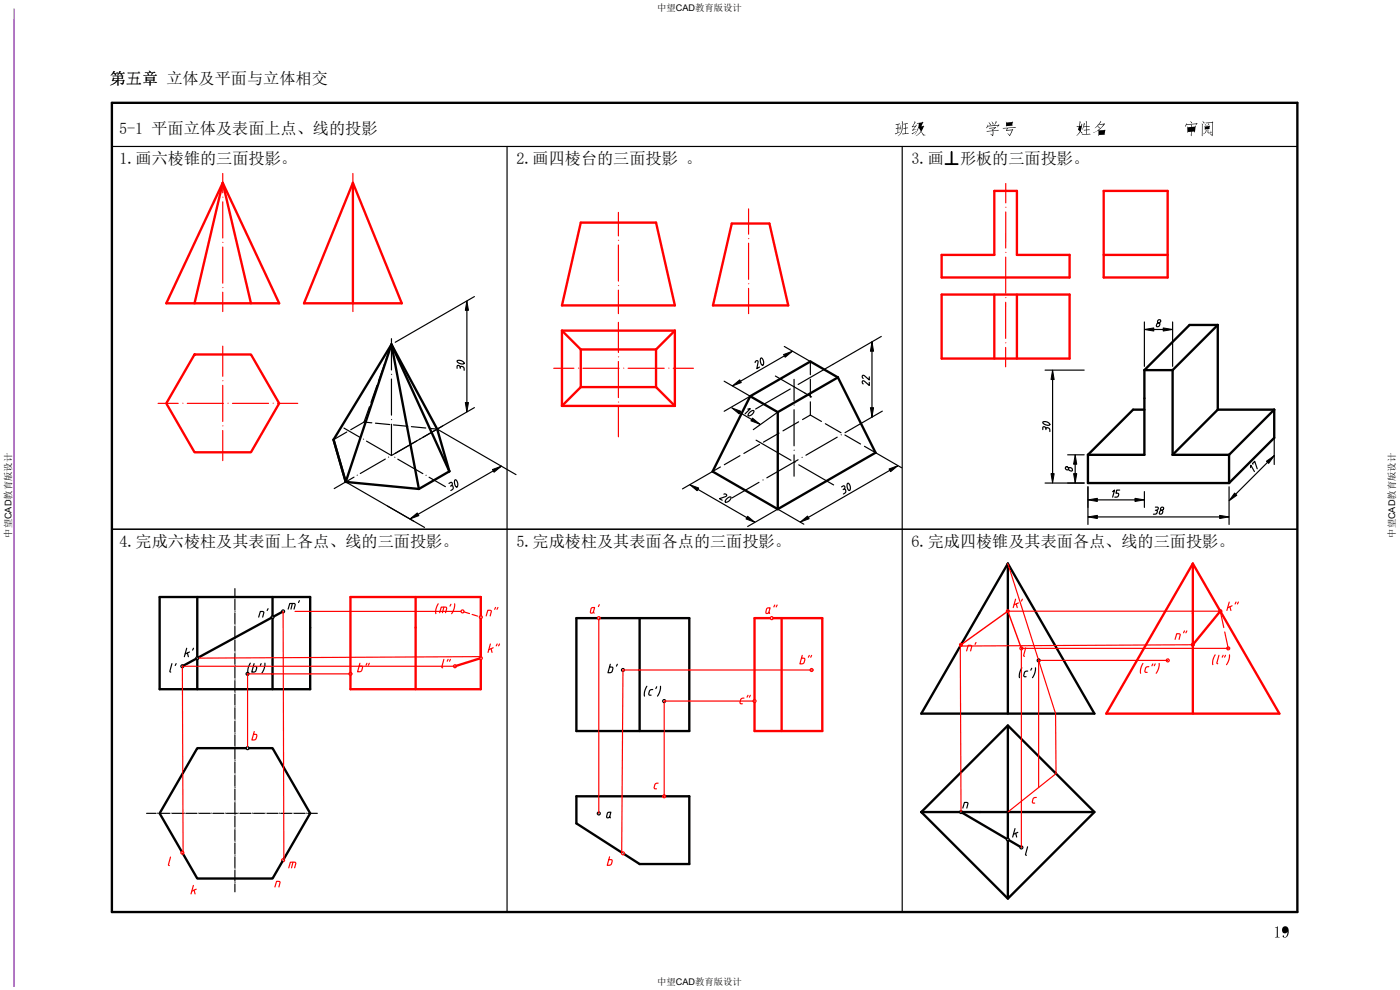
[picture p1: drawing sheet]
<svg xmlns="http://www.w3.org/2000/svg" width="297mm" height="210mm" viewBox="0 0 297 210" stroke-linecap="round" stroke-linejoin="round" font-family="sans-serif">
<g fill="none" stroke="#000" stroke-width=".25">
<path d="M23.7 31.1h251.5M107.6 31.1v162.4M191.4 31.1v162.4M23.7 112.3h251.5M53.1 140.7l-.5 1.2v.9M53.9 140.8l-.5 1.8 .7-.1 .2-.2 .1-.9h-.6M55.4 140.8l-.2 .4M56.2 140.7l-.1 .9-.5 1.2M129.5 140.9l-.5 1.8 .6-.1 .3-.2 .1-.8-.7-.1M131 140.9l-.2 .4M137.2 145.6l-.5 1.2v.9M138.5 146.3h-.5l-.2 .3-.2 .7 .2 .2h.3"/>
<path d="M139.3 145.7l-.2 .4M140.1 145.6l-.1 .9-.5 1.2M216.8 141.7l-.5 1.2v.9M218 142.4h-.4l-.3 .3-.1 .7 .1 .2h.4M218.9 141.8l-.2 .4M219.7 141.7l-.1 .9-.6 1.2"/>
<circle cx="41.9" cy="139.6" r=".32"/>
<circle cx="57.8" cy="130.9" r=".32"/>
<circle cx="60.1" cy="129.7" r=".32"/>
<circle cx="52.5" cy="158.7" r=".32"/>
<circle cx="52.5" cy="142.9" r=".32"/>
<circle cx="132.2" cy="142.1" r=".32"/>
<circle cx="140.9" cy="148.7" r=".32"/>
<circle cx="220.3" cy="140.1" r=".32"/>
<circle cx="127" cy="172.6" r=".32"/>
<circle cx="203.9" cy="172.3" r=".32"/>
<circle cx="213.8" cy="178.1" r=".32"/>
<circle cx="216.7" cy="179.8" r=".32"/>
</g>
<!-- layer: 0 -->
<g fill="none" stroke="#000" stroke-width=".5">
<path d="M23.7 21.8h251.5v171.7h-251.5zM83 73.1l9.7 17.9 2.6 9M83 73.1l5.9 30.6M83 73.1l12.3 26.9M83 73.1l-9.7 29.1M83 73.1l-12.2 20.2 2.5 8.9M242.8 78.5v18h-12M242.8 78.5h6M248.8 78.5v18M258.3 68.9l-9.5 9.6M258.3 68.9h-5.9l-9.6 9.6M258.3 68.9v18"/>
<path d="M95.3 100l-6.4 3.7M159.2 84l5.8 3.4M159.2 84l-8 16 13.8 8M165 87.4v20.6M177.8 80.1l7.9 15.9-20.7 12M177.8 80.1l-12.8 7.3M177.8 80.1l-5.9-3.4-12.7 7.3M230.8 96.5v6h29.9M242.8 86.9h-2.4l-9.6 9.6M248.8 96.5h11.9M258.3 86.9l-9.5 9.6M258.3 86.9h12"/>
<path d="M260.7 96.5v6M270.3 86.9l-9.6 9.6M270.3 86.9v6l-9.6 9.6M73.3 102.2l15.6 1.5M213.8 119.5v31.9M213.8 119.5l18.4 31.9h-36.8zM33.9 126.6h31.9v19.6h-31.9zM41.6 139.8l-2.6 1.4M41.9 126.6v12.7M41.9 139.9v6.3M57.5 131.1l-15.4 8.3M57.8 126.6v4"/>
<path d="M57.8 131.2v15M59.8 129.8l-1.7 1M126.7 131.1h-4.4v24h23.9v-24h-18.9M135.7 131.1v24M52.2 158.7h-10.3l-8 13.8 4.6 8.1M52.8 158.7h5l8 13.8-5.6 9.7M213.8 153.9v23.9M140.6 168.9h-18.3v5.8l9.6 6.1M141.2 168.9h5v14.4h-10.5l-3.3-2.1M195.4 172.3l18.4-18.4 18.4 18.4-18.4 18.3zM195.4 172.3h8.2M204.2 172.4l9.3 5.5"/>
<path d="M204.2 172.3h28M213.8 178.4v12.2M214.1 178.2l2.3 1.4M38.8 181.1l3.1 5.3h15.9l2.1-3.7"/>
</g>
<g fill="none" stroke="#000" stroke-width=".25">
<path d="M97 76.5a.98 .98 0 0 1 1.4 .6 1.19 1.19 0 0 1-1.4-.5zM97.6 78.1l.1-.3h.5l.2 .2 .1 .6M97.6 77.9a.36 .36 0 0 0-.2-.4 .36 .36 0 0 0-.4 .2v.4M99 65.8v19.6M100.6 62.9l-16.8 9.7M160.2 76.9l.2-.3 .4-.1-.2 1.7 .5-.3M161.4 76a.92 .92 0 0 1 .3 1.5 1.28 1.28 0 0 1-.3-1.5zM164.5 79.8l6.2 3.6M166.4 73.5l5.5 3.2M166.4 75.5l-9.3 5.4M184.4 79.9v.7l-1.3-1-.2 .3 .2 .4M185 72.5v16l2.2-1.3"/>
<path d="M187 71.4l-10.3 5.9M221.7 78.5h8.3M242.8 68.3v9.4M244.8 69.9h2M245.7 67.9l-.1 .4 .3 .2a.47 .47 0 0 1 0 .6 .47 .47 0 0 1-.5 .1 .66 .66 0 0 1 .7-.8 .31 .31 0 0 0 .1-.5 .31 .31 0 0 0-.5 0zM248.8 68.3v9.4M73 90.8l3.4 2M81.7 97.4l-5.3 3M84.4 97.4l5.3 3.1M92.7 91l16.8 9.7M100.6 86.5l-17.5 10.1-5.3-3M106.4 98.9l-18.8 10.8"/>
<path d="M152.8 99.1l-8 4.6M153.6 80.9l5.6 3.2-5.6 3.1M156.5 87.3l4.7 2.7M157 96.7l-3.3 1.9M158.6 86.8l.6-.1-1.1 1.1M159.1 87.4l.8-.3a.92 .92 0 0 1-1.2 1zM161.1 94.3l-3.3 1.9M165 87.4l-5.2 3.7M165.3 91.9l-3.3 1.9M169.4 89.5l-3.3 1.9M170.3 89l1.6-1 2.4 1.4M175.1 89.9l3.3 1.9"/>
<path d="M179.2 92.3l3.4 1.9M183.4 94.7l7.9 4.5M184.4 81.1v.7l-1.3-1-.2 .3 .2 .3M221.2 89.6a1 1 0 0 1 1.5 .5 1.19 1.19 0 0 1-1.5-.5zM221.9 91.1l.1-.3h.5l.2 .2v.5M221.9 90.9a.36 .36 0 0 0-.2-.4 .36 .36 0 0 0-.5 .2v.4M223.3 80.5v20M226.1 99.1a.38 .38 0 0 0 .2 .6 .38 .38 0 0 0 .5-.5 .49 .49 0 0 1 .5 .1 .49 .49 0 0 1 .1 .6 .66 .66 0 0 1-.8-.7l-.3-.2zM226.5 96.5h3.5M228.1 98.5v2M265.3 99.2l.1-.5 .7 1.3M265.8 98.5l-.1-.2 .5-.4 .5 1.5"/>
<path d="M270.3 96.7l-8.2 8.1M270.3 92.9v5.6M73.3 102.2l16.8 9.7M75.1 101.2l-4.2 2.4M91 101.2l3.5 2M95.2 102.5l.4-.2a.36 .36 0 0 1 .4 .3 .36 .36 0 0 1-.2 .4M95.6 103.1l.3-.1 .3 .5-.1 .2-.5 .3M96.5 101.8a.92 .92 0 0 1 .3 1.5 1.28 1.28 0 0 1-.3-1.5zM148.1 103.8l10.3 6M153.6 104.8h.4l.2 .3-1.6 .7 .6 .3M154.2 105.7l.8-.3a.92 .92 0 0 1-1.2 1zM170.5 111.2l-5.5-3.2-6.4 3.7"/>
<path d="M178.5 103.3l.4-.2a.36 .36 0 0 1 .4 .3 .36 .36 0 0 1-.3 .4M178.9 103.9l.3-.2 .2 .5v.3l-.5 .3M179.8 102.5a.92 .92 0 0 1 .3 1.5 1.28 1.28 0 0 1-.3-1.5zM221.7 102.5h8.3M230.8 103.3v4.3M232.8 106h8M236 104.3l.5-.3-.5 1.5M237.5 104h-.6l-.2 .6h.5l.1 .4-.3 .4-.5 .1M242.8 104.3v3.3M245.1 108.2l.4 .1-.1 .5-.2 .2-.5 .1M245.1 107.6h.5a.36 .36 0 0 1 .1 .4 .36 .36 0 0 1-.4 .2M246.4 107.7l-.2 .4 .4 .2a.47 .47 0 0 1 0 .6 .47 .47 0 0 1-.6 .1 .66 .66 0 0 1 .7-.8 .31 .31 0 0 0 .1-.5 .31 .31 0 0 0-.4 0z"/>
</g>
<g fill="none" stroke="#000" stroke-width=".25">
<path d="M81.6 77.2l-1.3 3.6M83 73.1l-1.1 3.2M171.9 76.7v2.8M176.7 77.3l-7.4 4.3M73.6 91.6l-2.8 1.7M77.2 89.5l-2.8 1.7M77.2 89.5l1.7 .2M78.4 86.3l-1.2 3.2M79.6 89.8l3.1 .3M80 81.8l-1.3 3.6M83.5 90.1l3 .3M87.3 90.5l3 .3"/>
<path d="M91.1 90.9l1.6 .1M167.7 82.5l-7.4 4.3M168.5 80.5v4.5M168.5 86.9v7.7M168.5 96.5v4.5M171.9 80.4v3.9M171.9 85.2v2.8"/>
</g>
<path d="M168.5 86h.1M168.5 95.5h.1M168.5 82h.1" fill="none" stroke="#000" stroke-width=".21"/>
<path d="M3 1.9v207.3" fill="none" stroke="#a15cb8" stroke-width=".25"/>
<g fill="none" stroke="#000" stroke-width=".21">
<path d="M99 63.8l.4 2h-.7zM166.2 75.2l1.9-.7-1.5 1.3zM185 72.5l.3 2h-.6zM223.3 78.5l.3 2h-.6zM242.8 69.9l2-.3v.6zM246.8 69.6l2 .3-2 .3zM77.1 93.2h.1M82.4 97h.1M83.7 97h.1M89 93.2h.1M98.7 85.4h.7l-.4 2zM104.5 99.6l1.9-.7-1.6 1.3z"/>
<path d="M155.2 86.5l1.9 .7-.3 .6zM155.4 81.9l1.5-1.3 .4 .6zM159.6 88.7l1.6 1.3-1.9-.7zM184.7 86.5h.6l-.3 2zM188.6 99.5l1.9-.7-1.6 1.3zM228.1 96.5l.3 2h-.6zM268.7 97.8l1.6-1.1-1.2 1.6zM75.8 100.8h.1M87 110.1l1.5-1.3 .4 .6zM90.4 100.9h.1M146.3 102.8l1.9 .7-.3 .6zM158.6 109.5l1.6 1.3-1.9-.7z"/>
<path d="M169.8 110.7l1.5-1.2 .4 .5zM223 100.5h.6l-.3 2zM227.8 100.5h.6l-.3 2zM230.8 109.7l2-.4v.7zM230.8 106l2-.3v.7zM240.8 105.7l2 .3-2 .4zM258.7 109.3l2 .4-2 .3zM261.9 104.6l.5 .5-1.7 1.1z"/>
</g>
<g fill="#000">
<path d="M99 63.8l.4 2h-.7zM166.2 75.2l1.9-.7-1.5 1.3zM185 72.5l.3 2h-.6zM242.8 69.9l2-.3v.6zM246.8 69.6l2 .3-2 .3zM98.7 85.4h.7l-.4 2zM104.5 99.6l1.9-.7-1.6 1.3zM155.4 81.9l1.5-1.3 .4 .6zM155.2 86.5l1.9 .7-.3 .6zM159.6 88.7l1.6 1.3-1.9-.7zM184.7 86.5h.6l-.3 2zM188.6 99.5l1.9-.7-1.6 1.3z"/>
<path d="M223.3 78.5l.3 2h-.6zM228.1 96.5l.3 2h-.6zM268.7 97.8l1.6-1.1-1.2 1.6zM87 110.1l1.5-1.3 .4 .6zM146.3 102.8l1.9 .7-.3 .6zM158.6 109.5l1.6 1.3-1.9-.7zM169.8 110.7l1.5-1.2 .4 .5zM223 100.5h.6l-.3 2zM227.8 100.5h.6l-.3 2zM230.8 109.7l2-.4v.7zM230.8 106l2-.3v.7zM240.8 105.7l2 .3-2 .4z"/>
<path d="M258.7 109.3l2 .4-2 .3zM261.9 104.6l.5 .5-1.7 1.1z"/>
</g>
<g fill="none" stroke="#000" stroke-width=".25">
<path d="M83 71.8v6.7M83 80.4v7.7M83 90v6.6M160.4 93.4l7.4 4.2M169.3 97.5l-6.6 3.9M169.5 98.6l7.3 4.3M170.7 83.4l1.5 .8M177.6 92.7l-6.6 3.9M185 88.5l-5.7 3.3M188.8 99.8l-17.3 9.9M161 102.3l-5.7 3.3M230.8 103.3v7.9"/>
<path d="M232.8 109.7h25.9M260.7 103.3v7.9M49.8 124.9v1.7M49.8 127.1v2.3M49.8 130v2.3M49.8 132.9v2.3M49.8 135.7v2.3M49.8 138.6v2.3M49.8 141.5v2.3M49.8 144.4v2.3M49.8 147.2v2.3M49.8 150.1v2.3"/>
<path d="M49.8 153v2.3M49.8 155.9v2.3M49.8 158.7v2.3M31.1 172.5h2M33.7 172.5h2.3M36.6 172.5h2.3M39.4 172.5h2.3M42.3 172.5h2.3M45.2 172.5h2.3M48.1 172.5h2.3M49.8 161.6v2.3M49.8 164.5v2.3"/>
<path d="M49.8 167.4v2.3M49.8 170.2v2.3M49.8 173.1v2.3M49.8 176v2.3M49.8 178.9v2.3M50.9 172.5h2.3M53.8 172.5h2.3M56.7 172.5h2.3M59.6 172.5h2.3M62.4 172.5h2.3M65.3 172.5h2M49.8 181.7v2.3"/>
<path d="M49.8 184.6v2.3M49.8 187.5v1.7"/>
</g>
<g fill="none" stroke="#000" stroke-width=".21">
<path d="M83 79.4h.1M83 89h.1M168.6 98.1h.1M170.1 97h.1M178.4 92.3h.1M161.8 101.8h.1M49.8 138.3h.1M49.8 135.5h.1M49.8 132.6h.1M49.8 129.7h.1M49.8 126.8h.1M49.8 158.5h.1"/>
<path d="M49.8 155.6h.1M49.8 152.7h.1M49.8 149.8h.1M49.8 147h.1M49.8 144.1h.1M49.8 141.2h.1M33.4 172.5h.1M36.3 172.5h.1M39.1 172.5h.1M42 172.5h.1M44.9 172.5h.1M47.8 172.5h.1"/>
<path d="M49.8 178.6h.1M49.8 175.7h.1M49.8 172.8h.1M49.8 170h.1M49.8 167.1h.1M49.8 164.2h.1M49.8 161.3h.1M50.6 172.5h.1M53.5 172.5h.1M56.4 172.5h.1M59.3 172.5h.1M62.1 172.5h.1"/>
<path d="M65 172.5h.1M49.8 187.2h.1M49.8 184.3h.1M49.8 181.4h.1"/>
</g>
<!-- layer: 0 -->
<path d="M200.6 34.8h2.6M201.9 32.2v2.6" fill="none" stroke="#000" stroke-width=".4"/>
<g fill="#000">
<path d="M189.9 26.4l1-.2 .1 .1-.4 .1v.7l.2-.1 .1 .2h-.3l-.1 .9 .5-.1-1 .5-.2-.2 .6-.2v-.8h-.3l-.1-.1 .4-.1v-.7l-.3 .1z" fill-rule="evenodd"/>
<path d="M191.1 26.5l.1 .4-.3 .6-.1-.2z" fill-rule="evenodd"/>
<path d="M191.3 25.7l.3 .2-.1 .7a2.44 2.44 0 0 1-1 2.3 3.2 3.2 0 0 0 .8-3.2z" fill-rule="evenodd"/>
<path d="M191.6 26.3l.9-.2 .1 .1-.5 .1v.8l.4-.1 .2 .2-.6 .1v1l.6-.1 .1 .1-1.3 .2-.2-.2h.7v-1l-.4-.1 .4-.1v-.7z" fill-rule="evenodd"/>
<path d="M193.4 28.3l1-.4-.8 .6z" fill-rule="evenodd"/>
<path d="M194 25.7l.2 .3-.5 .8 .5-.1 .1-.3 .2 .3-.8 .8 .8-.1-.9 .3-.1-.2 .6-.7-.6 .2-.1-.2 .4-.4z" fill-rule="evenodd"/>
<path d="M194.5 26.1l1.1-.1 .1-.2 .2 .2-.4 .8 .4-.2 .2 .2-.6 1.1 .5 .7 .3 .1h-.5l-.4-.8-.7 .8-.4 .1a1.29 1.29 0 0 0 1-1.1l-.4-.6a2.22 2.22 0 0 1-.9 1.4l.4-.5 .5-1.1v-.7l-.3 .1z" fill-rule="evenodd"/>
<path d="M195 26.2l.6-.1-.4 .7 .2 .2 .4-.1-.4 .8-.4-.7-.1 .1 .2-.8z" fill-rule="evenodd"/>
<path d="M209.5 26.4v.3l1.4-.1 .4-.9 .2 .2-.5 .7 .8-.1 .1-.1 .1 .1-.4 .5 .1-.4-2.2 .2-.2 .4-.1-.2z" fill-rule="evenodd"/>
<path d="M209.7 25.9l.5 .5-.1 .2z" fill-rule="evenodd"/>
<path d="M210.4 25.8l.4 .4-.2 .3z" fill-rule="evenodd"/>
<path d="M209.8 27.1l1.4-.2 .1 .2-.6 .6 1.1-.2 .1 .2-1.2 .1-.1 1.1-.5-.5 .4 .2 .1-.8-1.2 .1-.2-.1 1.3-.1-.1-.3 .2 .1 .4-.3-1.1 .1z" fill-rule="evenodd"/>
<path d="M213.4 25.8l.1 .2 1.2-.1 .1-.1 .1 .1-.2 .6 .2 .2-1.3 .1-.2-.2z" fill-rule="evenodd"/>
<path d="M213.6 26.1l1.1-.1-.1 .5-1 .1z" fill-rule="evenodd"/>
<path d="M212.7 27.1l2.7-.2 .2 .2-1.8 .1-.2 .4 1.2-.2 .2 .1-.8 1.4-.5-.6 .5 .3 .5-1-1.2 .2-.1-.2 .2-.4a.79 .79 0 0 1-.9-.1z" fill-rule="evenodd"/>
<path d="M229.1 25.7l.2 .2-.3 .8h.4v-.5l.2 .2-.4 1.4 .4 .4v.2l-.4-.4-.6 .7-.2 .1a1.12 1.12 0 0 0 .6-1l-.3-.3 .2-.6-.4 .1-.1-.2 .5-.1z" fill-rule="evenodd"/>
<path d="M229 26.8h.4l-.3 .9-.3-.2z" fill-rule="evenodd"/>
<path d="M229.9 26.1l.3 .2-.3 .5h.5v-1.2l.2 .3-.1 .9 .6-.1 .1 .2h-.7v.6l.6-.1 .1 .2h-.7v.8h.7l.2 .1-.9 .1a.89 .89 0 0 1-1-.1l.9-.1v-.8l-.4 .1-.1-.2h.5v-.6h-.5l-.4 .6z" fill-rule="evenodd"/>
<path d="M233.4 25.7l.2 .2-.4 .5 1.1-.3 .1 .2-1.3 1.3 1.3-.1 .1 .1-.2 .9 .2 .1h-1.3l-.1 .3-.1-.3v-.9l-1.1 .5a4.8 4.8 0 0 0 2.2-1.8l-.8 .1-.1-.1-.3 .3 .4 .3-.1 .3-.4-.5-.5 .4z" fill-rule="evenodd"/>
<path d="M233.2 27.8l1.1-.1-.1 .8h-1z" fill-rule="evenodd"/>
<path d="M252 27.1h.7v.3h-.6l.2 .2 .4-.1v.3l-.7 .1z" fill-rule="evenodd"/>
<path d="M252.5 25.7l.4 .3-.1 .2z" fill-rule="evenodd"/>
<path d="M251.6 26.1l.1 .3 2.1-.2 .1-.1 .2 .1-.5 .4 .2-.3-1.1 .1 .2 .2-.1 .3 .8-.2 .1 .2-.3 1.2-.1-.2h-.5l-.1 1-.1-.3 .1-.6h-.7v.2l-.1-.2-.1-1.2 .2 .2 .7-.1-.1-.5-.9 .1-.2 .4-.1-.2z" fill-rule="evenodd"/>
<path d="M252.8 27.1l.7-.1-.1 .9-.2-.2-.4 .1v-.3l.5-.1h-.5z" fill-rule="evenodd"/>
<path d="M254.9 26.2l.3 .2-.1 2.5-.2-.3z" fill-rule="evenodd"/>
<path d="M255.1 25.7l.4 .3-.1 .2z" fill-rule="evenodd"/>
<path d="M255.7 27l.8-.1-.1 .4h-.7z" fill-rule="evenodd"/>
<path d="M255.5 26.7l.1 .1 1-.2 .1 .2v.6l-1 .1z" fill-rule="evenodd"/>
<path d="M255.6 26.3l.3 .3-.1 .1z" fill-rule="evenodd"/>
<path d="M255.8 27.5l.2 .2a.93 .93 0 0 1-.8 .8v-.1a.74 .74 0 0 0 .6-.8z" fill-rule="evenodd"/>
<path d="M256.4 26.1l.2 .3-.4 .3z" fill-rule="evenodd"/>
<path d="M256.2 27.5l.2 .1v.5h.5v-.4l.2 .5-.8 .1z" fill-rule="evenodd"/>
<path d="M255.7 26l1.4-.1 .1-.1 .2 .1-.2 3-.5-.5 .4 .2 .1-2.6-1.3 .2z" fill-rule="evenodd"/>
<path d="M270.5 196.7l.6-.2v2.1l.4 .3h-1l.4-.3v-1.7z" fill-rule="evenodd"/>
<path d="M272.4 196.7a.62 .62 0 0 1 .8 .4 .62 .62 0 0 1-.5 .8 .66 .66 0 0 1-.6-.5 .66 .66 0 0 1 .3-.7z" fill-rule="evenodd"/>
<path d="M272.2 196.6a.79 .79 0 0 1 1 .1 .79 .79 0 0 1 .2 .9 .93 .93 0 0 1-.2 1 .93 .93 0 0 1-1 .2l-.1-.1a.19 .19 0 0 1 .3-.2 .19 .19 0 0 1 0 .3l.5-.1 .2-1.1a.63 .63 0 0 1-.8 .3 .63 .63 0 0 1-.3-.8z" fill-rule="evenodd"/>
</g>
<g fill="none" stroke="#f00" stroke-width=".5">
<path d="M47.3 38.8l11.9 25.5h-23.9zM47.3 38.8l-6 25.5M47.3 38.8l5.9 25.5M74.9 38.8l10.3 25.5h-20.7zM74.9 38.8v25.5M123.2 47.2h16l4 17.6h-24zM155.2 47.4h8l4 17.4h-15.9zM210.9 40.5h4.8v13.6h11.2v4.8h-27.1v-4.8h11.1zM234.1 54.1h13.6M234.1 40.5h13.6v18.4h-13.6zM41.3 75.2h11.9l6 10.4-6 10.3h-11.9l-6-10.3zM119.2 70.1v16"/>
<path d="M119.2 70.1h24M119.2 70.1l4 4M123.2 74.1h16M123.2 74.1v8M139.2 74.1v8M143.2 70.1v16M143.2 70.1l-4 4M199.8 62.5h27.1v13.6h-27.1zM210.9 62.5v13.6M215.7 62.5v13.6M119.2 86.1h24M123.2 82.1l-4 4"/>
<path d="M123.2 82.1h16M139.2 82.1l4 4M253.1 119.5v31.9M253.1 119.5l18.3 31.9h-36.7zM88.2 126.6v19.6M101.7 139.7l-4.9 1.5M102 139.9v6.3h-27.7v-2.9M102 130.6v-4h-27.7v16M102 131.2v8.1M163.4 131.1h-3.3v17.3M164 131.1h10.4v24h-14.3v-6.1M165.8 131.1v24"/>
<path d="M258.9 129.6l-5.8 7.2"/>
</g>
<path d="M47.3 73.4v6.4M33.5 85.6h4.3M39.7 85.6h7.7M47.3 81.7v7.7M47.3 91.3v6.4M49.3 85.6h7.7M58.9 85.6h4.3" fill="none" stroke="#f00" stroke-width=".25"/>
<path d="M38.8 85.6h.1M47.3 80.8h.1M47.3 90.4h.1M48.3 85.6h.1M57.9 85.6h.1" fill="none" stroke="#f00" stroke-width=".21"/>
<g fill="none" stroke="#f00" stroke-width=".25">
<path d="M53.9 155.2l-.5 1.8 .7-.1 .2-.2 .1-.9h-.6M36.2 181.8l-.5 1.6 .2 .2M41 187.8l-.5 1.8M41.2 188.8l.2 .8M41.6 188.6l-.9 .4M58.3 188.1l.4-1.1 .7 .1-.2 1M61.3 184.1l.3-1.2h1l.1 .3-.2 .9M62.2 182.9l-.3 1.2"/>
<circle cx="38.7" cy="180.9" r=".32"/>
<circle cx="60.1" cy="182.5" r=".32"/>
</g>
<g fill="none" stroke="#000" stroke-width=".25">
<path d="M39.6 137.5l-.5 1.8M39.8 138.5l.2 .8M40.2 138.3l-.9 .4M41.1 137.5l-.2 .4M54.9 130.9l.3-1.2 .8 .2-.3 1M56.9 129.1l-.2 .4M61.1 129.2l.4-1.2h1l.1 .3-.2 .9M62 128l-.3 1.2M63.5 127.4l-.2 .4M36.5 140.8l-.5 1.6 .2 .2M37.4 140.8l-.2 .4M129.3 173.2l-.3 .3-.3-.1 .1-.9 .2-.2h.6l-.3 .9 .2 .3"/>
<path d="M204.3 171.4l.3-1.2 .7 .2-.2 1M215.3 175.8l-.5 1.8M215.5 176.8l.2 .8M215.9 176.6l-.9 .4M218 179.6l-.5 1.7 .2 .1"/>
<circle cx="38.7" cy="141.3" r=".32"/>
</g>
<path d="M98.4 129.8l1.2 .4M100.2 130.3l1.1 .4M103.1 130.6l.4-1.1 .7 .1-.2 1M104 136.6l-.5 1.8M104.2 137.6l.2 .8M104.6 137.4l-.9 .4M105.1 128.9l-.2 .4M105.5 136.6l-.2 .4M105.6 128.9l-.2 .4M106 136.6l-.2 .4" fill="none" stroke="#f00" stroke-width=".25"/>
<g fill="none" stroke="#f00" stroke-width=".25">
<path d="M47.3 36.8v4.1M74.9 36.8v4.1M213.4 38.9v4.1M47.3 42.8v7.7M47.3 52.4v7.7M74.9 42.8v7.7M74.9 52.4v7.7M131.2 45.1v4.9M131.2 52v7.6M158.8 44.3v5.4M158.8 51.6v7.7M213.4 54.5l-.1 7.7"/>
<path d="M213.4 45v7.6M47.3 62v4.1M74.9 62v4.1M117.5 78.1h4.3M123.7 78.1h7.6M131.2 61.5v5M131.2 68.4v6.4M131.2 76.7v7.6M133.2 78.1h7.7M142.8 78.1h4.3M158.8 61.2v5.3M213.3 73.7v4.1"/>
<path d="M213.3 64.1v7.7M131.2 86.3v6.4M93 128.1l-.5 1.2v.9M93.3 130l.3-1.2h1l.2 .3-.3 .9M94.2 128.8l-.3 1.2M94.2 139.9l-.5 1.6 .2 .2M95.1 139.9l-.2 .4M95.6 139.9l-.2 .4M95.7 128.2l-.2 .4M96.5 128.1l-.1 .9-.6 1.2"/>
<circle cx="98.1" cy="129.7" r=".32"/>
<circle cx="102" cy="130.9" r=".32"/>
<circle cx="102" cy="139.6" r=".32"/>
<circle cx="96.5" cy="141.3" r=".32"/>
<circle cx="247.7" cy="140.1" r=".32"/>
</g>
<g fill="none" stroke="#f00" stroke-width=".25">
<path d="M163.1 129.9l-.3 .2h-.3l.1-.9 .2-.2 .6-.1-.3 1 .2 .2M164.4 128.3l-.2 .4M164.9 128.3l-.2 .4M170.2 139l-.5 1.8h.6l.3-.3 .1-.8-.7-.1M171.7 139l-.2 .4M172.2 139l-.2 .4M249.3 135.6l.3-1.2 .8 .2-.3 1M251.3 133.8l-.2 .4M251.8 133.8l-.2 .4M257.8 138.9l-.5 1.2v.9M258.6 139l-.5 1.6 .2 .2M258.9 129.6l.7 3.5"/>
<path d="M259.5 139l-.2 .4M259.8 134.1l.8 3.4M260 139l-.2 .4M260.8 127.7l-.5 1.8M260.8 138.9l-.1 1-.5 1.1M260.9 128.7l.2 .8M261.4 128.5l-.9 .4M262.2 127.7l-.2 .4M262.7 127.7l-.2 .4M76.4 140.7l-.5 1.8 .6-.1 .3-.2 .1-.9h-.7M77.9 140.7l-.2 .4M78.4 140.7l-.2 .4"/>
<path d="M157.8 148.1h-.4l-.3 .3-.1 .7 .1 .2h.4M158.7 147.5l-.2 .4M159.2 147.5l-.2 .4M242.5 140.7l-.5 1.2v.9M243.7 141.4l-.4 .1-.3 .2-.1 .7 .1 .2h.4M244.6 140.8l-.2 .4M245.1 140.8l-.2 .4M245.9 140.7l-.1 1-.5 1.1"/>
<circle cx="163.7" cy="131.1" r=".32"/>
<circle cx="253.1" cy="136.8" r=".32"/>
<circle cx="258.9" cy="129.6" r=".32"/>
<circle cx="260.6" cy="137.5" r=".32"/>
<circle cx="74.3" cy="142.9" r=".32"/>
<circle cx="160.1" cy="148.7" r=".32"/>
<circle cx="172.2" cy="142.1" r=".32"/>
</g>
<g fill="none" stroke="#f00" stroke-width=".25">
<path d="M213.8 119.5l10.1 31.9 .1 12.7-10.2 8.2M60.1 129.7l.1 52.8M62.6 129.7h35.2M102 139.3l-59.8 .3M125.9 129.8l-.2 .2h-.4l.1-.9 .1-.2h.6l-.2 .9 .1 .3M127 131.4v41.2M127.1 128.3l-.2 .4M205.1 138.1l.3-1.2 .8 .1-.3 1.1M207.1 136.3l-.2 .4M213.8 129.6h45.4M215.4 127.1l-.5 1.8M215.6 128.1l.2 .8"/>
<path d="M216 127.9l-.9 .4M216.7 137.9v41.9M216.7 137.5h43.9M216.9 127.1l-.2 .4M217.6 137.4l-.5 1.7 .2 .1M253.1 136.8l-49.4 .2 .2 35.3M74.7 142.9h-22.2v15.5M96.8 141.3h-58.1l.1 39.8M160.1 148.7h-19.2v20.2M172.5 142.1h-40.3l-.3 38.7M247.7 140.1h-27.4v26.9M139.6 166.1l-.4 .1-.3 .2-.1 .7 .1 .2h.4"/>
<path d="M219.9 169.2h-.5l-.2 .3-.2 .7 .2 .2h.3M129.3 181.7l-.5 1.8h.7l.2-.3 .1-.8-.6-.1"/>
<circle cx="127" cy="131.1" r=".32"/>
<circle cx="203.9" cy="136.8" r=".32"/>
<circle cx="213.8" cy="129.6" r=".32"/>
<circle cx="216.7" cy="137.5" r=".32"/>
<circle cx="140.9" cy="168.9" r=".32"/>
<circle cx="132.2" cy="181" r=".32"/>
</g>
<path d="M203.9 136.8l9.9-7.2 2.9 7.9" fill="none" stroke="#f00" stroke-width=".3"/>
<g fill="none" stroke="#f00" stroke-width=".21">
<path d="M47.3 41.9h.1M47.3 51.4h.1M74.9 41.9h.1M74.9 51.4h.1M131.2 51h.1M158.8 50.6h.1M213.4 53.6h.1M213.4 44h.1M47.3 61h.1M74.9 61h.1M122.7 78.1h.1M131.2 60.6h.1"/>
<path d="M131.2 75.7h.1M132.3 78.1h.1M141.9 78.1h.1M158.8 60.2h.1M213.3 72.7h.1M213.3 63.2h.1M131.2 85.3h.1"/>
</g>
<g font-size="3.4">
<text x="23.3" y="17.7">第五章 立体及平面与立体相交</text>
<text x="23.3" y="17.7">第三章</text>
<text x="25.3" y="28.5">5-1 平面立体及表面上点、线的投影</text>
<text x="25.3" y="34.8">1.画六棱锥的三面投影。</text>
<text x="109.6" y="34.8">2.画四棱台的三面投影 。</text>
<text x="193.4" y="34.8">3.画</text>
<text x="203.7" y="34.8">形板的三面投影。</text>
<text x="25.3" y="116">4.完成六棱柱及其表面上各点、线的三面投影。</text>
<text x="109.6" y="116">5.完成棱柱及其表面各点的三面投影。</text>
<text x="193.4" y="116">6.完成四棱锥及其表面各点、线的三面投影。</text>
</g>
<g font-size="2">
<text x="139.4" y="2.4">中望CAD教育版设计</text>
<text x="2.4" y="114.1" transform="rotate(-90 2.4 114.1)">中望CAD教育版设计</text>
<text x="296" y="114.1" transform="rotate(-90 296 114.1)">中望CAD教育版设计</text>
<text x="139.4" y="209">中望CAD教育版设计</text>
</g>
</svg>
